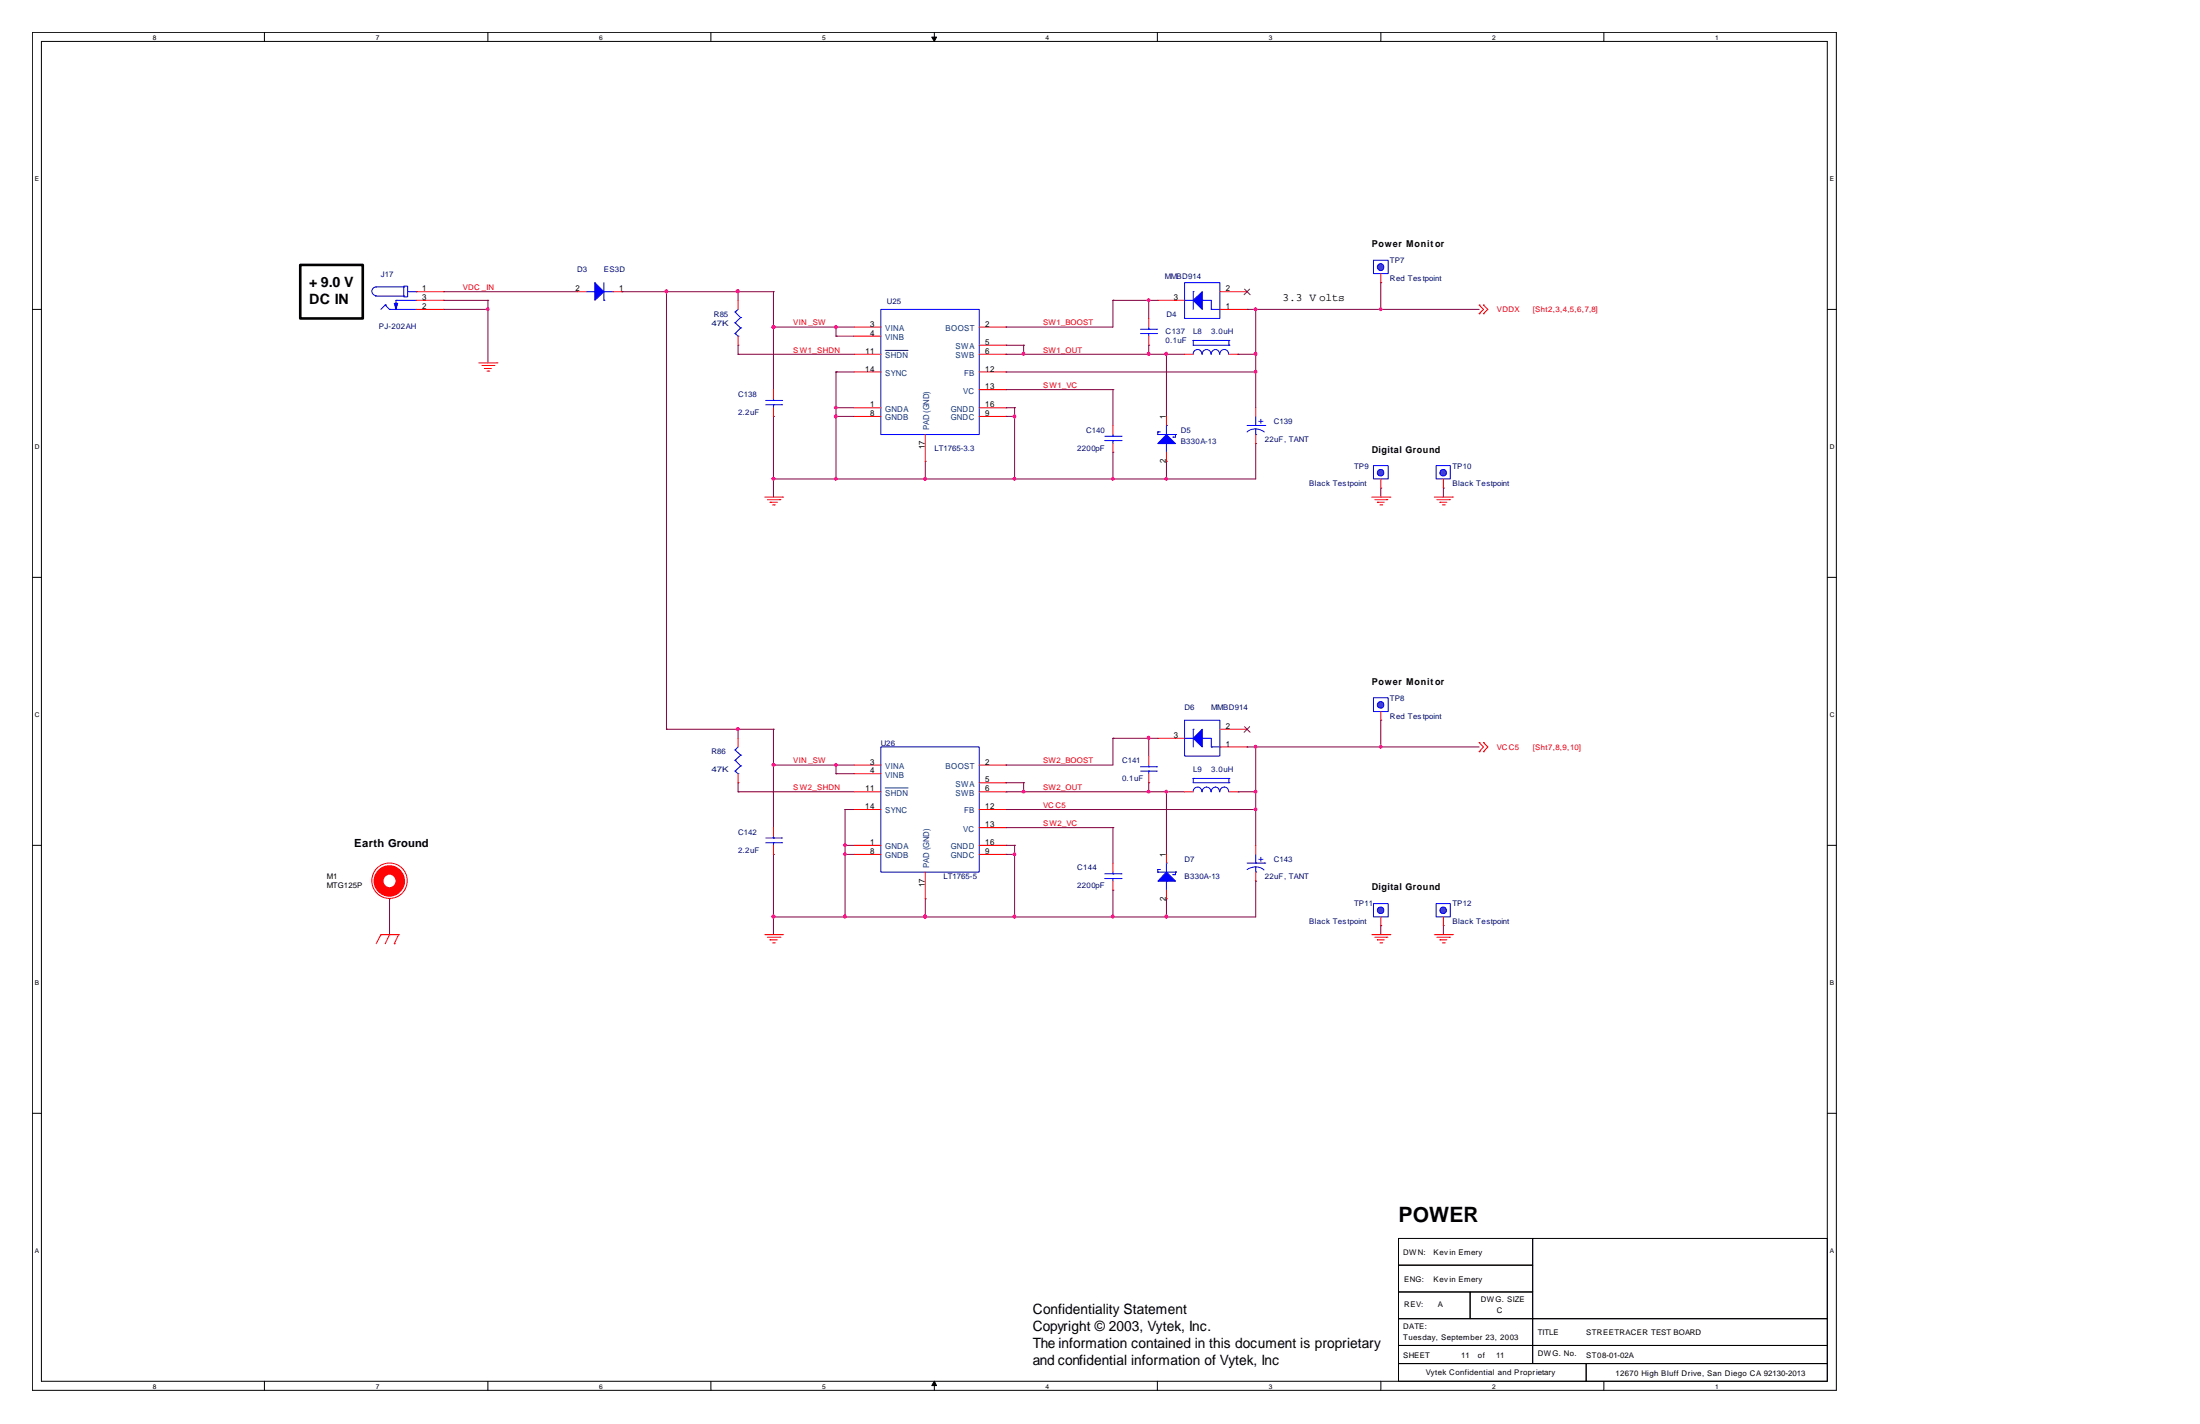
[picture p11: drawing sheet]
<svg xmlns="http://www.w3.org/2000/svg" width="432mm" height="279mm" viewBox="0 0 432 279" stroke-linecap="round" stroke-linejoin="round" font-family="sans-serif">
<g fill="none" stroke="#000" stroke-width=".2">
<path d="M6.3 6.4h354.1v266.4h-354.1zM8.1 8.1h350.5v262.9h-350.5zM51.9 6.4v1.7M95.8 6.4v1.7M139.5 6.4v1.7M183.4 6.4v1.7M227.2 6.4v1.7M271 6.4v1.7M314.8 6.4v1.7M6.3 60.7h1.8M358.6 60.7h1.8M6.3 113.3h1.8"/>
<path d="M358.6 113.3h1.8M6.3 165.9h1.8M358.6 165.9h1.8M6.3 218.4h1.8M358.6 218.4h1.8M274.5 243h26.3v5.2h-26.3zM274.5 248.2h26.3v5.3h-26.3zM274.5 258.7h26.3v5.3h-26.3zM274.5 253.5h14v5.2h-14zM288.5 253.5h12.3v5.2h-12.3zM300.8 243h57.8v15.7h-57.8zM300.8 258.7h57.8v5.3h-57.8z"/>
<path d="M51.9 271v1.8M95.8 271v1.8M139.5 271v1.8M183.4 271v1.8M227.2 271v1.8M271 271v1.8M274.5 264h26.3v3.5h-26.3zM274.5 267.5h36.8v3.5h-36.8zM300.8 264h57.8v3.5h-57.8zM311.3 267.5h47.3v3.5h-47.3zM314.8 271v1.8"/>
</g>
<g fill="#000" stroke="#000" stroke-width=".2">
<path d="M182.9 7.3h.9l-.4 .8z" fill-rule="evenodd"/>
<path d="M183.4 271l.4 .9h-.9z" fill-rule="evenodd"/>
</g>
<g fill="none" stroke="#800040" stroke-width=".2">
<path d="M87 57.2h.1M87 58.9h.1M87 58.9h8.8M87 57.2h26.3M95.8 58.9h.1M95.8 58.9v12.3M122.1 57.2h.1M122.1 57.2h29.7M130.8 57.2h.1M130.8 57.2v85.9M144.9 57.2h.1M144.9 57.2v1.7"/>
<path d="M151.8 57.2h.1M151.8 57.2v19.3M218.4 58.9h.1M218.4 58.9v5.3h-21M218.4 58.9h8.8M225.5 58.9h.1M225.5 58.9v3.6M271 55.5h.1M271 55.5v5.2M87 60.7h.1M87 60.7h8.8M95.8 60.7h.1"/>
<path d="M144.9 69.5h.1M144.9 67.7h.1M144.9 69.5h22.7M144.9 67.7v1.8M151.8 64.2h.1M151.8 64.2h15.8M164.1 66h.1M164.1 64.2h.1M164.1 73h.1M164.1 66h3.5M164.1 64.2v1.8M164.1 73v21"/>
<path d="M164.1 73h3.5M197.4 64.2h.1M197.4 73h.1M197.4 67.7h.1M197.4 76.5h.1M197.4 69.5h.1M197.4 73h49.1M197.4 69.5h35.1M197.4 67.7h3.5M197.4 76.5h21M200.9 69.5h.1M200.9 67.7h.1"/>
<path d="M200.9 67.7v1.8M218.4 76.5h.1M218.4 76.5v7M225.5 69.5h.1M225.5 67.7h.1M225.5 67.7v1.8M228.9 69.5h.1M228.9 69.5v12.2M243 69.5h.1M243 69.5h3.5M244.8 60.7h.1M244.8 60.7h45.5"/>
<path d="M246.5 73h.1M246.5 60.7h.1M246.5 69.5h.1M246.5 60.7v19.3M271 60.7h.1M151.8 94h.1M151.8 81.7h.1M151.8 81.7v15.8M164.1 80h.1M164.1 81.7h.1M164.1 94h.1M164.1 80h3.5"/>
<path d="M164.1 81.7h3.5M181.6 90.5h.1M181.6 94h.1M181.6 90.5v3.5M197.4 80h.1M197.4 81.7h.1M197.4 80h1.7M197.4 81.7h1.7M199.1 81.7h.1M199.1 94h.1M199.1 80h.1M199.1 80v14"/>
<path d="M218.4 94h.1M218.4 88.7h.1M218.4 88.7v5.3M228.9 94h.1M228.9 90.5h.1M228.9 90.5v3.5M246.5 87h.1M246.5 87v7h-94.7M271 95.8h.1M271 95.8v1.7M283.3 95.8h.1M283.3 95.8v1.7"/>
<path d="M130.8 143.1h.1M130.8 143.1h21M144.9 155.4h.1M144.9 143.1h.1M144.9 153.6h.1M144.9 143.1v1.8M144.9 153.6v1.8M144.9 155.4h22.7M151.8 150.1h.1M151.8 143.1h.1M151.8 143.1v19.3M151.8 150.1h15.8"/>
<path d="M164.1 151.8h.1M164.1 150.1h.1M164.1 150.1v1.7M164.1 151.8h3.5M165.9 158.8h.1M165.9 158.8h1.7M165.9 158.8v21.1M197.4 158.8h.1M197.4 150.1h.1M197.4 153.6h.1M197.4 155.4h.1M197.4 158.8h49.1"/>
<path d="M197.4 155.4h35.1M197.4 153.6h3.5M200.9 155.4h.1M200.9 153.6h.1M200.9 153.6v1.8M218.4 144.9h.1M218.4 144.9v5.2h-21M218.4 144.9h8.8M225.5 155.4h.1M225.5 144.9h.1M225.5 153.6h.1M225.5 144.9v3.4"/>
<path d="M225.5 153.6v1.8M228.9 155.4h.1M228.9 155.4v12.2M243 155.4h.1M243 155.4h3.5M244.8 146.6h.1M244.8 146.6h45.5M246.5 158.8h.1M246.5 146.6h.1M246.5 155.4h.1M246.5 146.6v19.3M271 146.6h.1"/>
<path d="M271 141.3h.1M271 141.3v5.3M76.5 176.4h.1M76.5 176.4v7M151.8 167.6h.1M151.8 179.9h.1M151.8 167.6v15.8M165.9 167.6h.1M165.9 165.9h.1M165.9 179.9h.1M165.9 167.6h1.7M165.9 165.9h1.7"/>
<path d="M181.6 176.4h.1M181.6 179.9h.1M181.6 176.4v3.5M197.4 165.9h.1M197.4 162.4h.1M197.4 167.6h.1M197.4 167.6h1.7M197.4 165.9h1.7M197.4 162.4h21M199.1 167.6h.1M199.1 179.9h.1M199.1 165.9h.1"/>
<path d="M199.1 165.9v14M218.4 179.9h.1M218.4 162.4h.1M218.4 174.7h.1M218.4 162.4v6.9M218.4 174.7v5.2M228.9 176.4h.1M228.9 179.9h.1M228.9 176.4v3.5M246.5 172.9h.1M246.5 172.9v7h-94.7M271 181.6h.1"/>
<path d="M271 181.6v1.8M283.3 181.6h.1M283.3 181.6v1.8"/>
</g>
<g fill="none" stroke="#f00" stroke-width="1">
<circle cx="76.4" cy="172.8" r="2.57"/>
<circle cx="76.4" cy="172.8" r="1.72"/>
</g>
<g fill="none" stroke="#f00" stroke-width=".2">
<path d="M113.3 57.2h1.8M120.3 57.2h1.8M290.3 59.9h.1M290.3 59.9l.9 .8-.9 .9M291.2 59.9h.1M291.2 59.9l.8 .8-.8 .9M94 71.2h3.5M94.6 71.7h2.3M95.1 72.3h.1M95.1 72.3h1.3M95.6 72.8h.3M95.9 72.8h.1"/>
<path d="M96.9 71.7h.1M97.5 71.2h.1M290.3 61.6h.1M291.2 61.6h.1M150.1 97.5h3.5M150.6 98h2.5M151.1 98.6h.1M151.1 98.6h1.5M151.6 99.1h.4M152 99.1h.1M153.1 98h.1M153.6 97.5h.1"/>
<path d="M269.2 97.5h3.6M269.8 98h2.4M270.3 98.6h.1M270.3 98.6h1.4M270.8 99.1h.4M271.2 99.1h.1M272.2 98h.1M272.8 97.5h.1M281.5 97.5h3.6M282 98h2.5M282.6 98.6h.1M282.6 98.6h1.4"/>
<path d="M283.1 99.1h.4M283.5 99.1h.1M284.5 98h.1M285.1 97.5h.1M290.3 147.5h.1M290.3 145.7h.1M290.3 145.7l.9 .9-.9 .9M291.2 147.5h.1M291.2 145.7h.1M291.2 145.7l.8 .9-.8 .9M151.8 162.4v1.7M151.8 165.9v1.7"/>
<path d="M74.8 183.4h.1M74.8 183.4h3.4M74.8 183.4l-1 1.8M76.5 183.4h.1M76.5 183.4l-.9 1.8M77.4 185.2h.1M78.2 183.4h.1M78.2 183.4l-.8 1.8M150.1 183.4h3.5M150.6 183.9h2.5M151.1 184.4h.1M151.1 184.4h1.5"/>
<path d="M151.6 185h.4M152 185h.1M153.1 183.9h.1M153.6 183.4h.1M269.2 183.4h3.6M269.8 183.9h2.4M270.3 184.4h.1M270.3 184.4h1.4M270.8 185h.4M271.2 185h.1M272.2 183.9h.1M272.8 183.4h.1"/>
<path d="M281.5 183.4h3.6M282 183.9h2.5M282.6 184.4h.1M282.6 184.4h1.4M283.1 185h.4M283.5 185h.1M284.5 183.9h.1M285.1 183.4h.1"/>
<circle cx="76.4" cy="172.8" r="3.5"/>
</g>
<path d="M58.9 52h12.3v10.5h-12.3z" fill="none" stroke="#000" stroke-width=".51"/>
<g fill="none" stroke="#00f" stroke-width=".2">
<path d="M115.1 57.2h1.7M116.8 57.2h.1M118.5 58.9h.1M118.5 55.5v3.4M118.5 57.2h1.8M120.3 57.2h.1M281.9 91.4h2.7v2.6h-2.7zM150.3 165.4h3.1M150.3 164.4h3.1M151.8 164.4h.1M151.8 165.4h.1M151.8 164.1v.3"/>
<path d="M151.8 165.4v.5M153.4 165.4h.1M153.4 164.4h.1"/>
</g>
<path d="M116.8 55.5l1.7 1.7-1.7 1.7z" fill-rule="evenodd" fill="#00f" stroke="#00f" stroke-width=".2"/>
<circle cx="283.2" cy="92.8" r=".64" fill="#4c4cff" stroke="#00f" stroke-width=".2"/>
<path d="M81.7 57.2h5.3M81.7 58.9h5.3M81.7 60.7h5.3M246.5 80v1.7M246.5 85.3v1.7M283.3 94v1.8" fill="none" stroke="#f00" stroke-width=".2"/>
<g fill="none" stroke="#00f" stroke-width=".2">
<path d="M73.7 58.1h5.5M75.6 59.9h.1M75.6 59.9l.9 .8M75.6 59.9l-.8 .8M77.7 58.9h.1M77.7 58.9h4M77.7 58.9v1.8M79.2 56.1h.8v2.2h-.8zM79.2 56.3h-5.4a.85 .85 0 0 0-.8 .9 .85 .85 0 0 0 .8 .8M79.2 56.3h.1M79.2 58.1h.1M80 57.2h1.7"/>
<path d="M81.7 57.2h.1M76.5 60.7h.1M76.5 60.7h5.2M77.7 60.7h.1M244.8 83.5h3.4M246.5 85.3h.1M246.5 83.5h.1M246.5 84.2l.7 .1 1 .5M246.5 84.2l-1.1 .2-.6 .4M246.5 81.7v1.8M246.5 84.2v1.1M248.2 83.5h.1"/>
<path d="M269.6 136.9h2.9v2.7h-2.9z"/>
</g>
<path d="M77.4 59.5h.7l-.4 1.2z" fill-rule="evenodd" fill="#00f" stroke="#00f" stroke-width=".2"/>
<circle cx="271" cy="138.3" r=".64" fill="#4c4cff" stroke="#00f" stroke-width=".2"/>
<g fill="none" stroke="#f00" stroke-width=".2">
<path d="M227.2 58.9h5.3M239.4 57.2h5.4M167.6 64.2h5.3M167.6 69.5h5.3M167.6 73h5.3M167.6 66h5.3M192.2 64.2h5.2M192.2 69.5h5.2M192.2 73h5.2M192.2 67.7h5.2M192.2 76.5h5.2M225.5 62.5v1.7"/>
<path d="M225.5 66v1.7M239.4 60.7h5.4M167.6 80h5.3M167.6 81.7h5.3M181.6 85.3v5.2M192.2 80h5.2M192.2 81.7h5.2M228.9 81.7v1.8M228.9 88.7v1.8M271 139.6v1.7M167.6 155.4h5.3M167.6 150.1h5.3"/>
<path d="M167.6 158.8h5.3M167.6 151.8h5.3M192.2 155.4h5.2M192.2 150.1h5.2M192.2 158.8h5.2M192.2 153.6h5.2M225.5 148.3v1.8M225.5 151.8v1.8M227.2 144.9h5.3M232.5 155.4h1.7M239.4 146.6h5.4M239.4 143.1h5.4"/>
<path d="M241.2 155.4h1.8M167.6 165.9h5.3M167.6 167.6h5.3M181.6 171.1v5.3M192.2 165.9h5.2M192.2 162.4h5.2M192.2 167.6h5.2M228.9 167.6v1.7M228.9 174.7v1.7M246.5 165.9v1.7M246.5 171.1v1.8"/>
</g>
<g fill="none" stroke="#00f" stroke-width=".2">
<path d="M232.5 55.5h6.9v7h-6.9zM232.5 58.9h.1M232.5 58.9h1.7M234.2 57.2h.1M234.2 57.2v3.5M236 58.9h.1M236 58.9h1.7v1.8M172.9 60.7h19.3v24.6h-19.3zM223.9 65.4h3.1M223.9 64.6h3.1M225.5 64.6h.1M225.5 65.4h.1"/>
<path d="M225.5 64.2v.4M225.5 65.4v.6M227 65.4h.1M227 64.6h.1M237.7 60.7h.1M237.7 60.7h1.7M239.4 60.7h.1M227.2 85.3h.1M227.2 84.8h.1M227.2 85.3h3.5M227.2 84.8v.5M227.2 84.8h.6"/>
<path d="M228.9 87h.1M228.9 83.5h.1M228.9 83.5v1.8M228.9 87v1.7M230.2 85.8h.1M230.7 85.3h.1M230.7 85.3v.5h-.5M172.9 146.6h19.3v24.5h-19.3zM223.9 151.3h3.1M223.9 150.5h3.1M225.5 150.5h.1M225.5 151.3h.1"/>
<path d="M225.5 150.1v.4M225.5 151.3v.5M227 151.3h.1M227 150.5h.1M232.5 141.3h6.9v7h-6.9zM232.5 144.9h.1M232.5 144.9h1.7M234.2 143.1h.1M234.2 152.7h.1M234.2 155.4a.85 .85 0 0 1 .8-1 .85 .85 0 0 1 .9 1M234.2 143.1v3.5M234.2 152.7v.9h7"/>
<path d="M234.2 152.7h7M236 144.9h.1M236 155.4a.85 .85 0 0 1 .8-1 .85 .85 0 0 1 .9 1M236 144.9h1.7v1.7M237.7 146.6h.1M237.7 155.4a.81 .81 0 0 1 .8-1 .81 .81 0 0 1 .9 1M237.7 146.6h1.7M239.4 146.6h.1M239.4 155.4a.85 .85 0 0 1 .9-1 .85 .85 0 0 1 .8 1M241.2 153.6h.1M241.2 152.7h.1M241.2 152.7v.9"/>
<path d="M227.2 171.1h.1M227.2 170.6h.1M227.2 170.6v.5M227.2 171.1h3.5M227.2 170.6h.6M228.9 172.9h.1M228.9 169.3h.1M228.9 169.3v1.8M228.9 172.9v1.8M230.2 171.6h.1M230.7 171.1h.1M230.7 171.1v.5h-.5"/>
<path d="M244.8 169.3h3.4M246.5 171.1h.1M246.5 169.3h.1M246.5 170.1l1 .2 .6 .4M246.5 170.1l-1.1 .2-.6 .3M246.5 167.6v1.7M246.5 170.1v1M248.2 169.3h.1M269.6 177.3h2.9v2.6h-2.9z"/>
</g>
<g fill="#00f" stroke="#00f" stroke-width=".2">
<path d="M234.2 58.9l1.8-1.7v3.5z" fill-rule="evenodd"/>
<path d="M236 143.1v3.5l-1.8-1.7z" fill-rule="evenodd"/>
<path d="M228.9 85.3l1.8 1.7h-3.5z" fill-rule="evenodd"/>
<path d="M228.9 171.1l1.8 1.8h-3.5z" fill-rule="evenodd"/>
</g>
<path d="M244.3 56.7l1.1 1.1M245.3 56.7l-1.1 1.1M244.3 142.6l1.1 1.1M245.3 142.6l-1.1 1.1" fill="none" stroke="#804000" stroke-width=".2"/>
<path d="M173.7 68.7h4.5M173.7 154.6h4.5" fill="none" stroke="#004080" stroke-width=".2"/>
<circle cx="271" cy="178.6" r=".64" fill="#4c4cff" stroke="#00f" stroke-width=".2"/>
<path d="M232.5 69.5h1.7M241.2 69.5h1.8M218.4 83.5v1.8M218.4 87v1.7M271 179.9v1.7" fill="none" stroke="#f00" stroke-width=".2"/>
<g fill="none" stroke="#00f" stroke-width=".2">
<path d="M269.6 51.1h2.9v2.6h-2.9zM234.2 66.8h.1M234.2 69.5a.85 .85 0 0 1 .8-.9 .85 .85 0 0 1 .9 .9M234.2 66.8v.9h7M234.2 66.8h7M236 69.5a.85 .85 0 0 1 .8-.9 .85 .85 0 0 1 .9 .9M237.7 69.5a.81 .81 0 0 1 .8-.9 .81 .81 0 0 1 .9 .9M239.4 69.5a.85 .85 0 0 1 .9-.9 .85 .85 0 0 1 .8 .9M241.2 67.7h.1M241.2 66.8h.1M241.2 66.8v.9M216.8 86.4h3.2"/>
<path d="M216.8 85.6h3.2M218.4 85.6h.1M218.4 86.4h.1M218.4 85.3v.3M218.4 86.4v.6M220 86.4h.1M220 85.6h.1"/>
</g>
<circle cx="271" cy="52.4" r=".65" fill="#4c4cff" stroke="#00f" stroke-width=".2"/>
<path d="M271 53.7v1.8M218.4 169.3v1.8M218.4 172.9v1.8" fill="none" stroke="#f00" stroke-width=".2"/>
<path d="M216.8 172.4h3.2M216.8 171.4h3.2M218.4 171.4h.1M218.4 172.4h.1M218.4 171.1v.3M218.4 172.4v.5M220 172.4h.1M220 171.4h.1M281.9 177.3h2.7v2.6h-2.7z" fill="none" stroke="#00f" stroke-width=".2"/>
<circle cx="283.2" cy="178.6" r=".64" fill="#4c4cff" stroke="#00f" stroke-width=".2"/>
<path d="M144.9 58.9v1.8M144.9 66v1.7M151.8 76.5v1.7M151.8 80v1.7M144.9 144.9v1.7M144.9 151.8v1.8M283.3 179.9v1.7" fill="none" stroke="#f00" stroke-width=".2"/>
<g fill="none" stroke="#00f" stroke-width=".2">
<path d="M144.3 61.2h.1M144.3 63.3h.1M144.3 65.4h.1M144.3 61.2l1.1 1.1M144.3 63.3l1.1 1M144.3 65.4l.6 .6M144.9 66h.1M144.9 60.7l-.6 .5M145.4 62.3h.1M145.4 64.3h.1M145.4 62.3l-1.1 1M145.4 64.3l-1.1 1.1"/>
<path d="M150.3 79.4h3.1M150.3 78.6h3.1M151.8 78.6h.1M151.8 79.4h.1M151.8 78.2v.4M151.8 79.4v.6M153.4 79.4h.1M153.4 78.6h.1M269.6 91.4h2.9v2.6h-2.9zM144.3 147.2h.1M144.3 149.2h.1M144.3 151.3h.1"/>
<path d="M144.3 147.2l1.1 1M144.3 149.2l1.1 1.1M144.3 151.3l.6 .5M144.9 151.8h.1M144.9 146.6l-.6 .6M145.4 148.2h.1M145.4 150.3h.1M145.4 148.2l-1.1 1M145.4 150.3l-1.1 1"/>
</g>
<circle cx="271" cy="92.8" r=".64" fill="#4c4cff" stroke="#00f" stroke-width=".2"/>
<path d="M271 94v1.8" fill="none" stroke="#f00" stroke-width=".2"/>
<g fill="#f0f" stroke="#f0f" stroke-width=".2">
<circle cx="164" cy="80" r=".29"/>
<circle cx="164" cy="64.2" r=".31"/>
<circle cx="151.8" cy="93.9" r=".31"/>
<circle cx="151.8" cy="64.2" r=".33"/>
<circle cx="225.4" cy="69.4" r=".31"/>
<circle cx="246.4" cy="72.9" r=".29"/>
<circle cx="181.6" cy="93.9" r=".29"/>
<circle cx="164" cy="93.9" r=".29"/>
<circle cx="164" cy="81.7" r=".31"/>
<circle cx="228.9" cy="69.4" r=".31"/>
<circle cx="225.4" cy="58.9" r=".29"/>
<circle cx="246.4" cy="69.4" r=".31"/>
<circle cx="218.4" cy="93.9" r=".29"/>
<circle cx="228.9" cy="93.9" r=".29"/>
<circle cx="144.8" cy="57.2" r=".33"/>
<circle cx="200.9" cy="69.4" r=".31"/>
<circle cx="199.1" cy="81.7" r=".31"/>
<circle cx="199.1" cy="93.9" r=".29"/>
<circle cx="164" cy="150.1" r=".29"/>
<circle cx="165.8" cy="165.8" r=".29"/>
<circle cx="151.8" cy="179.8" r=".33"/>
<circle cx="225.4" cy="155.3" r=".29"/>
<circle cx="151.8" cy="150.1" r=".31"/>
<circle cx="165.8" cy="167.6" r=".29"/>
<circle cx="181.6" cy="179.8" r=".31"/>
<circle cx="165.8" cy="179.8" r=".31"/>
<circle cx="246.4" cy="158.8" r=".29"/>
<circle cx="246.4" cy="155.3" r=".29"/>
<circle cx="225.4" cy="144.8" r=".31"/>
<circle cx="228.9" cy="155.3" r=".29"/>
<circle cx="228.9" cy="179.8" r=".31"/>
<circle cx="218.4" cy="179.8" r=".31"/>
<circle cx="200.9" cy="155.3" r=".29"/>
<circle cx="144.8" cy="143" r=".31"/>
<circle cx="199.1" cy="179.8" r=".31"/>
<circle cx="199.1" cy="167.6" r=".29"/>
<circle cx="130.8" cy="57.2" r=".31"/>
<circle cx="95.7" cy="60.7" r=".29"/>
<circle cx="271" cy="60.7" r=".29"/>
<circle cx="271" cy="146.5" r=".29"/>
<circle cx="246.4" cy="60.7" r=".29"/>
<circle cx="246.4" cy="146.5" r=".29"/>
</g>
<text font-size="4.1" x="274.5" y="239.8">POWER</text>
<g font-size="2.8">
<text x="60.7" y="56.3">+ 9.0 V</text>
<text x="60.7" y="59.6">DC IN</text>
<text x="202.7" y="257.9">Confidentiality Statement</text>
<text x="202.7" y="261.2">Copyright © 2003, Vytek, Inc.</text>
<text x="202.7" y="264.5">The information contained in this document is proprietary</text>
<text x="202.7" y="267.8">and confidential information of Vytek, Inc</text>
</g>
<g font-size="2.2">
<text x="251.7" y="59.1">3.3 V olts</text>
<text x="69.5" y="166.1">Earth Ground</text>
</g>
<g font-size="1.9">
<text x="269.2" y="48.4">Power Monit or</text>
<text x="269.2" y="88.8">Digital Ground</text>
<text x="269.2" y="134.4">Power Monit or</text>
<text x="269.2" y="174.7">Digital Ground</text>
</g>
<g font-size="1.9" fill="#00f">
<text x="247" y="83.2">+</text>
<text x="247" y="169.2">+</text>
</g>
<g font-size="1.6">
<text x="82.9" y="57.2">1</text>
<text x="82.9" y="58.8">3</text>
<text x="112.9" y="57.2">2</text>
<text x="121.5" y="57.2">1</text>
<text x="230.4" y="58.8">3</text>
<text x="240.6" y="57.2">2</text>
<text x="82.9" y="60.6">2</text>
<text x="170.8" y="64.1">3</text>
<text x="170.8" y="65.9">4</text>
<text x="193.4" y="64.1">2</text>
<text x="240.6" y="60.6">1</text>
<text x="169.8" y="69.4">11</text>
<text x="193.4" y="67.6">5</text>
<text x="193.4" y="69.4">6</text>
<text x="169.8" y="72.9">14</text>
<text x="193.4" y="72.9">12</text>
<text x="193.4" y="76.4">13</text>
<text x="170.8" y="79.9">1</text>
<text x="170.8" y="81.6">8</text>
<text x="193.4" y="81.6">9</text>
<text x="193.4" y="79.9">16</text>
<text x="228.9" y="82.3" transform="rotate(-90 228.9 82.3)">1</text>
<text x="181.5" y="88.1" transform="rotate(-90 181.5 88.1)">17</text>
<text x="228.9" y="90.8" transform="rotate(-90 228.9 90.8)">2</text>
<text x="240.6" y="143">2</text>
<text x="230.4" y="144.8">3</text>
<text x="240.6" y="146.5">1</text>
<text x="169.8" y="155.3">11</text>
<text x="170.8" y="150">3</text>
<text x="170.8" y="151.7">4</text>
<text x="193.4" y="153.5">5</text>
<text x="193.4" y="155.3">6</text>
<text x="193.4" y="150">2</text>
<text x="169.8" y="158.8">14</text>
<text x="193.4" y="158.8">12</text>
<text x="170.8" y="165.8">1</text>
<text x="170.8" y="167.6">8</text>
<text x="193.4" y="162.3">13</text>
<text x="193.4" y="167.6">9</text>
<text x="193.4" y="165.8">16</text>
<text x="181.5" y="174" transform="rotate(-90 181.5 174)">17</text>
<text x="228.9" y="168.1" transform="rotate(-90 228.9 168.1)">1</text>
<text x="228.9" y="176.7" transform="rotate(-90 228.9 176.7)">2</text>
</g>
<g font-size="1.6" fill="#004080">
<text x="173.7" y="64.9">VINA</text>
<text x="185.6" y="64.9">BOOST</text>
<text x="173.7" y="70.3">SHDN</text>
<text x="173.7" y="66.7">VINB</text>
<text x="187.5" y="68.5">SWA</text>
<text x="187.5" y="70.3">SWB</text>
<text x="173.7" y="73.7">SYNC</text>
<text x="189.1" y="77.2">VC</text>
<text x="189.2" y="73.7">FB</text>
<text x="173.7" y="80.8">GNDA</text>
<text x="173.7" y="82.5">GNDB</text>
<text x="186.6" y="82.5">GNDC</text>
<text x="186.6" y="80.8">GNDD</text>
<text x="182.4" y="84.4" transform="rotate(-90 182.4 84.4)">PAD (GND)</text>
<text x="173.7" y="150.9">VINA</text>
<text x="173.7" y="152.6">VINB</text>
<text x="185.6" y="150.9">BOOST</text>
<text x="187.5" y="154.3">SWA</text>
<text x="173.7" y="156.1">SHDN</text>
<text x="173.7" y="159.6">SYNC</text>
<text x="187.5" y="156.1">SWB</text>
<text x="189.2" y="159.6">FB</text>
<text x="173.7" y="166.6">GNDA</text>
<text x="186.6" y="166.6">GNDD</text>
<text x="189.1" y="163.2">VC</text>
<text x="173.7" y="168.4">GNDB</text>
<text x="182.4" y="170.3" transform="rotate(-90 182.4 170.3)">PAD (GND)</text>
<text x="186.6" y="168.4">GNDC</text>
</g>
<g font-size="1.5" fill="#000080">
<text x="113.3" y="53.4">D3</text>
<text x="118.5" y="53.4">ES3D</text>
<text x="272.8" y="51.6">TP7</text>
<text x="74.8" y="54.4">J17</text>
<text x="174.1" y="59.7">U25</text>
<text x="228.6" y="54.8">MMBD914</text>
<text x="272.8" y="55.1">Red Testpoint</text>
<text x="74.3" y="64.6">PJ-202AH</text>
<text x="139.6" y="63.9">47K</text>
<text x="140.1" y="62.1">R85</text>
<text x="228.8" y="65.6">C137</text>
<text x="228.9" y="62.1">D4</text>
<text x="234.2" y="65.6">L8</text>
<text x="237.7" y="65.6">3.0uH</text>
<text x="228.8" y="67.2">0.1uF</text>
<text x="144.9" y="77.9">C138</text>
<text x="144.9" y="81.4">2.2uF</text>
<text x="250" y="83.1">C139</text>
<text x="183.4" y="88.5">LT1765-3.3</text>
<text x="211.4" y="88.5">2200pF</text>
<text x="213.2" y="84.9">C140</text>
<text x="231.7" y="84.9">D5</text>
<text x="231.7" y="87">B330A-13</text>
<text x="248.2" y="86.7">22uF, TANT</text>
<text x="257" y="95.4">Black Testpoint</text>
<text x="265.8" y="91.9">TP9</text>
<text x="285.1" y="91.9">TP10</text>
<text x="285.1" y="95.4">Black Testpoint</text>
<text x="272.8" y="137.5">TP8</text>
<text x="232.5" y="139.3">D6</text>
<text x="237.7" y="139.3">MMBD914</text>
<text x="272.8" y="141.1">Red Testpoint</text>
<text x="139.6" y="148">R86</text>
<text x="172.9" y="146.3">U26</text>
<text x="220.2" y="149.8">C141</text>
<text x="139.6" y="151.6">47K</text>
<text x="220.2" y="153.2">0.1uF</text>
<text x="234.2" y="151.6">L9</text>
<text x="237.7" y="151.6">3.0uH</text>
<text x="144.9" y="163.8">C142</text>
<text x="144.9" y="167.3">2.2uF</text>
<text x="185.2" y="172.6">LT1765-5</text>
<text x="211.4" y="170.8">C144</text>
<text x="232.5" y="169.1">D7</text>
<text x="232.5" y="172.6">B330A-13</text>
<text x="248.2" y="172.6">22uF, TANT</text>
<text x="250" y="169.1">C143</text>
<text x="211.4" y="174.3">2200pF</text>
<text x="265.8" y="177.8">TP11</text>
<text x="285.1" y="177.8">TP12</text>
<text x="257" y="181.4">Black Testpoint</text>
<text x="285.1" y="181.4">Black Testpoint</text>
</g>
<g font-size="1.5" fill="#f00">
<text x="90.8" y="56.9">VDC _IN</text>
<text x="155.7" y="63.8">VIN _SW</text>
<text x="204.7" y="63.8">SW1_BOOST</text>
<text x="293.8" y="61.3">VDDX</text>
<text x="300.8" y="61.3">[Sht2,3,4,5,6,7,8]</text>
<text x="155.7" y="69.2">S W1_SHDN</text>
<text x="204.7" y="69.2">SW1_OUT</text>
<text x="204.7" y="76.1">S W1_VC</text>
<text x="155.7" y="149.8">VIN _SW</text>
<text x="204.7" y="149.8">SW2_BOOST</text>
<text x="293.8" y="147.2">VC C5</text>
<text x="300.8" y="147.2">[Sht7,8,9,10]</text>
<text x="155.7" y="155">S W2_SHDN</text>
<text x="204.7" y="155">SW2_OUT</text>
<text x="204.7" y="158.5">VC C5</text>
<text x="204.7" y="162.1">S W2_VC</text>
</g>
<g font-size="1.5">
<text x="64.2" y="172.6">M1</text>
<text x="64.2" y="174.3">MTG125P</text>
<text x="275.4" y="246.2">DWN:</text>
<text x="275.6" y="251.5">ENG:</text>
<text x="281.3" y="246.2">Kev in Emery</text>
<text x="281.3" y="251.5">Kev in Emery</text>
<text x="275.6" y="256.5">REV:</text>
<text x="282.2" y="256.4">A</text>
<text x="290.7" y="255.4">DWG. SIZE</text>
<text x="293.8" y="257.6">C</text>
<text x="275.4" y="263">Tuesday, September 23, 2003</text>
<text x="275.4" y="260.7">DATE:</text>
<text x="301.8" y="262">TITLE</text>
<text x="311.3" y="262">STREETRACER TEST BOARD</text>
<text x="275.4" y="266.4">SHEET</text>
<text x="279.8" y="269.8">Vytek Confidential and Proprietary</text>
<text x="286.8" y="266.5">11</text>
<text x="290.1" y="266.4">of</text>
<text x="293.6" y="266.5">11</text>
<text x="301.8" y="266.1">DWG. No.</text>
<text x="311.3" y="266.4">ST08-01-02A</text>
<text x="317.1" y="270">12670 High Bluff Drive, San Diego CA 92130-2013</text>
</g>
<g font-size="1.3">
<text x="30" y="7.8">8</text>
<text x="73.7" y="7.8">7</text>
<text x="117.6" y="7.8">6</text>
<text x="161.4" y="7.8">5</text>
<text x="205.2" y="7.8">4</text>
<text x="249" y="7.8">3</text>
<text x="292.9" y="7.8">2</text>
<text x="336.6" y="7.8">1</text>
<text x="6.9" y="35.6">E</text>
<text x="359.2" y="35.6">E</text>
<text x="6.9" y="88.1">D</text>
<text x="359.2" y="88.1">D</text>
<text x="6.9" y="140.7">C</text>
<text x="359.2" y="140.7">C</text>
<text x="6.9" y="193.3">B</text>
<text x="359.2" y="193.3">B</text>
<text x="6.9" y="245.9">A</text>
<text x="359.2" y="245.9">A</text>
<text x="30" y="272.5">8</text>
<text x="73.7" y="272.5">7</text>
<text x="117.6" y="272.5">6</text>
<text x="161.4" y="272.5">5</text>
<text x="205.2" y="272.5">4</text>
<text x="249" y="272.5">3</text>
<text x="292.9" y="272.5">2</text>
<text x="336.6" y="272.5">1</text>
</g>
</svg>
